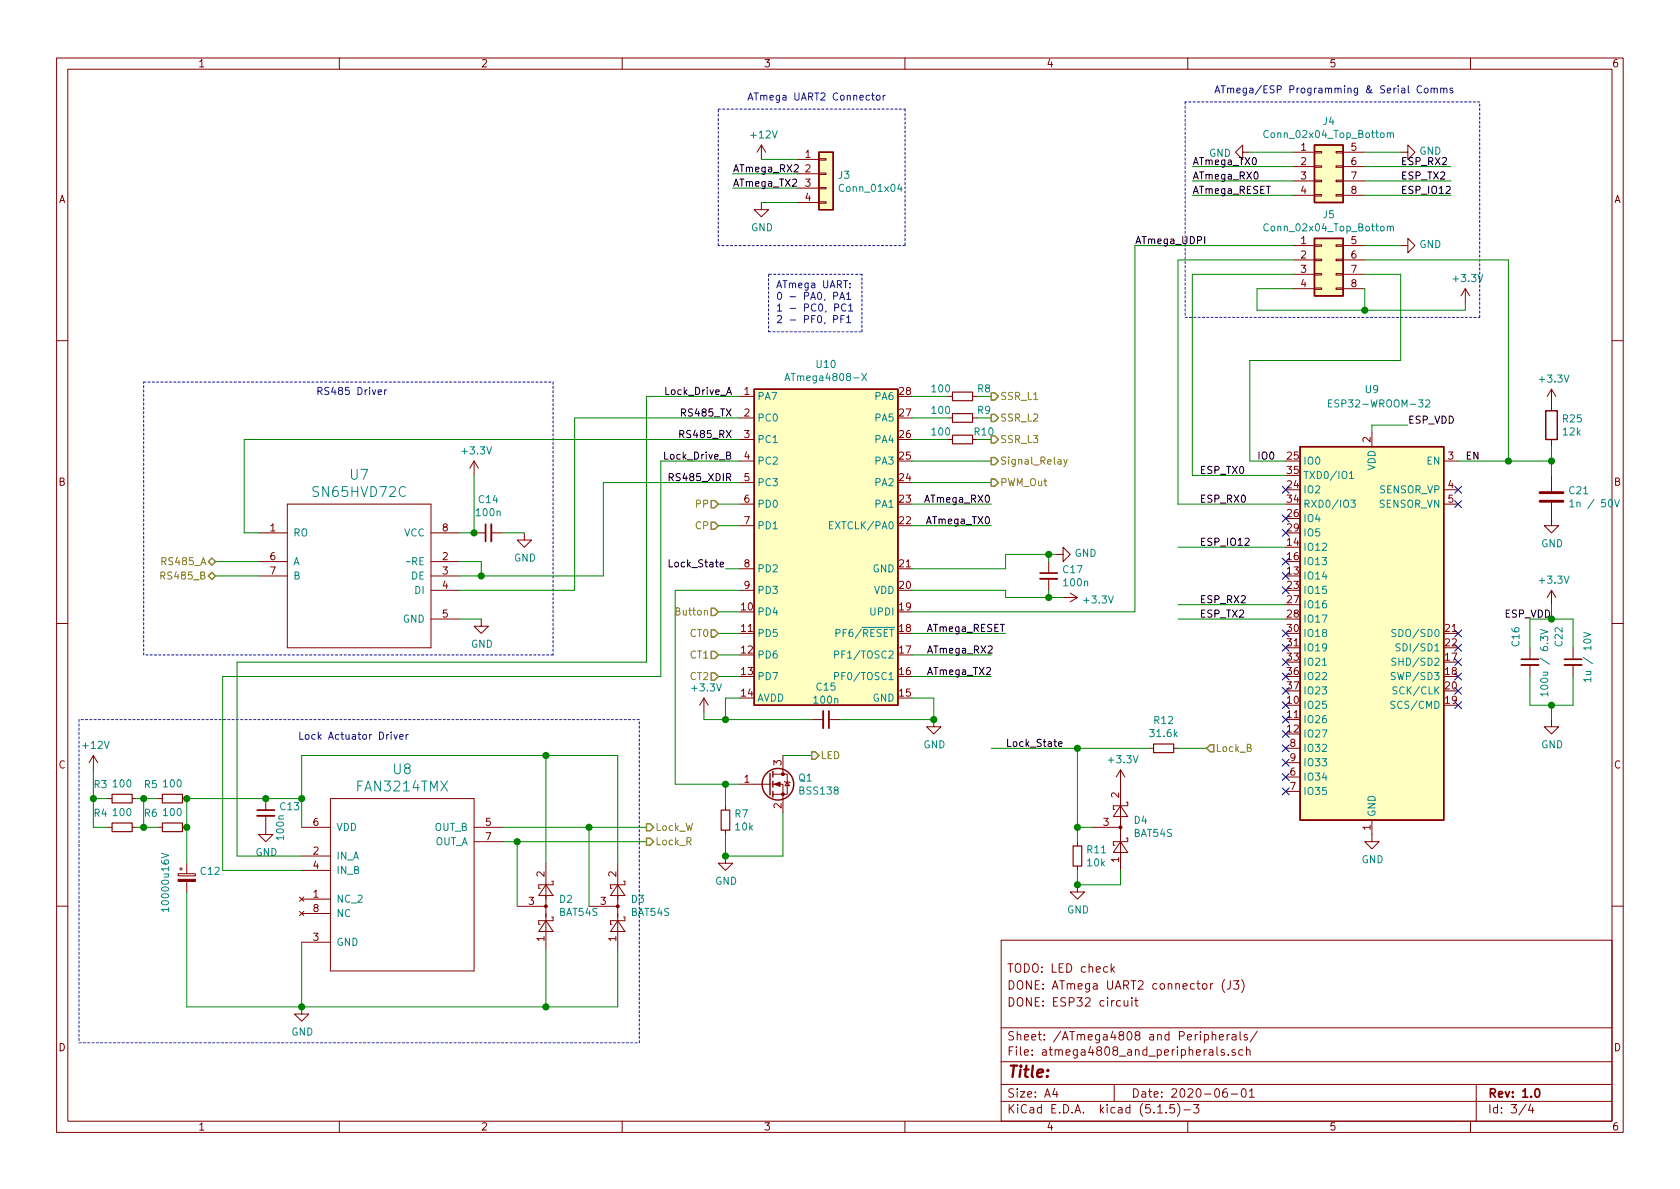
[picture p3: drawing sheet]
<svg xmlns="http://www.w3.org/2000/svg" width="297mm" height="210mm" viewBox="0 0 297 210" stroke-linecap="round" stroke-linejoin="round" font-family="sans-serif">
<g fill="none" stroke="#840000" stroke-width=".18">
<path d="M10 10.3h277v189.9h-277zM12 12.2h273v186.1h-273zM60 10.3v1.9M110 10.3v1.9M160 10.3v1.9M210 10.3v1.9M260 10.3v1.9M134.6 35.8v1.3h1.3l-1.3 1.2-1.3-1.2h1.3M134.6 25.6l-.7 1.3M134.6 25.6v2.6M134.6 25.6l.8 1.3M141 28.2h3.8"/>
<path d="M141 30.7h3.8M141 33.3h3.8M141 35.8h3.8M144.8 35.7h1.2v.2h-1.2zM144.8 33.1h1.2v.3h-1.2zM144.8 28.1h1.2v.2h-1.2zM144.8 30.6h1.2v.3h-1.2zM219.7 26.9v-1.3l-1.3 1.3 1.3 1.3v-1.3h1.3M228.6 26.9h3.8M228.6 29.5h3.8M228.6 32h3.8M228.6 34.5h3.8"/>
<path d="M232.4 34.4h1.3v.3h-1.3zM232.4 31.9h1.3v.2h-1.3zM232.4 26.8h1.3v.2h-1.3zM232.4 29.3h1.3v.3h-1.3zM236.2 34.4h1.3v.3h-1.3zM236.2 31.9h1.3v.2h-1.3zM236.2 26.8h1.3v.2h-1.3zM236.2 29.3h1.3v.3h-1.3zM237.5 26.9h3.8M237.5 29.5h3.8M237.5 32h3.8M237.5 34.5h3.8"/>
<path d="M247.6 26.9h1.3v-1.3l1.3 1.3-1.3 1.3v-1.3M228.6 43.4h3.8M228.6 46h3.8M228.6 48.5h3.8M228.6 51h3.8M232.4 50.9h1.3v.3h-1.3zM232.4 48.4h1.3v.2h-1.3zM232.4 43.3h1.3v.3h-1.3zM232.4 45.8h1.3v.3h-1.3zM236.2 50.9h1.3v.3h-1.3zM236.2 48.4h1.3v.2h-1.3zM236.2 43.3h1.3v.3h-1.3z"/>
<path d="M236.2 45.8h1.3v.3h-1.3zM237.5 43.4h3.8M237.5 46h3.8M237.5 48.5h3.8M237.5 51h3.8M247.6 43.4h1.3v-1.2l1.3 1.2-1.3 1.3v-1.3M259.1 51l-.8 1.3M259.1 51v2.6M259.1 51l.7 1.3M10 60.2h2M130.8 77.7h2.5M130.8 70.1h2.5"/>
<path d="M130.8 73.9h2.5M167.6 77.7h.8M167.6 70.1h.8M167.6 73.9h.8M172 77.7h.7M172 70.1h.7M172 73.9h.7M242.6 76.4v2.6M274.3 68.8v3.8M274.3 77.7v1.3M274.3 68.8l-.7 1.3M274.3 68.8l.8 1.3"/>
<path d="M285 60.2h2M45.7 94.2h5.1M45.7 99.3h5.1M50.8 89.1h25.4v25.4h-25.4zM76.2 94.2h5.1M76.2 99.3h5.1M83.8 81.5v2.6M83.8 94.2h2.1M83.8 81.5l-.7 1.3M83.8 81.5l.8 1.3M86.9 94.2h2M92.7 94.2v1.3h1.3l-1.3 1.3-1.3-1.3h1.3"/>
<path d="M130.8 89.1h2.5M130.8 81.5h2.5M130.8 85.3h2.5M130.8 93h2.5M185.4 99.3v2M186.7 98h1.3v-1.2l1.2 1.2-1.2 1.3v-1.3M255.3 89.1h2.5M255.3 81.5h2.5M255.3 86.6h2.5M274.3 88.9v4.1h1.3l-1.3 1.2-1.3-1.2h1.3M274.3 84.1v2.8M10 110.3h2"/>
<path d="M45.7 101.8h5.1M76.2 101.8h5.1M76.2 104.4h5.1M76.2 109.5h5.1M85.1 109.5v1.2h1.3l-1.3 1.3-1.3-1.3h1.3M130.8 104.4h2.5M130.8 100.6h2.5M185.4 102.4v2M188 105.7h2.5M189.2 104.9l1.3 .8M190.5 105.7l-1.3 .7M270.5 114.5v2.1"/>
<path d="M270.5 117.6v2M274.3 104.4v2.5M274.3 104.4l-.7 1.3M274.3 104.4l.8 1.3M278.1 114.5v2.1M278.1 117.6v2M285 110.3h2M16.5 133.6l-.8 1.3M16.5 133.6v2.5M16.5 133.6l.8 1.3M124.5 123.4l-.8 1.3M124.5 123.4v2.6"/>
<path d="M124.5 123.4l.7 1.3M130.8 138.7h5.3M136.7 138.7h1.7v5.1M136.7 136.9h2.5v3.6h-2.5M138.4 133.6v3.3M138.7 138.2l.1 .1h.8l.1 .1M139.2 138.3l.4 .6h-.8zM143.5 127.2h2M146.6 127.2h2M165.1 127.2v1.3h1.3l-1.3 1.3-1.3-1.3h1.3M198.1 136.1v17.8M198.1 136.1l-.7 1.3"/>
<path d="M198.1 136.1l.8 1.3M203.2 132.3h.8M207.5 132.3h.8M227.3 132.3h2.6M227.3 137.4h2.6M227.3 139.9h2.6M227.3 134.9h2.6M274.3 127.2v1.3h1.3l-1.3 1.3-1.3-1.3h1.3M19 141.2h.8M19 146.3h.8M23.4 141.2h.7M23.4 146.3h.7"/>
<path d="M27.9 141.2h.8M27.9 146.3h.8M31.5 154.5h3v.4h-3zM31.7 153.7h.6M32 153.4v.5M32.3 141.2h.7M32.3 146.3h.7M33 152.6v1.9M33 155.9v1.8M47 144.3v3.3h1.3l-1.3 1.2-1.3-1.2h1.3M47 141.2v2.1M53 158.6l.7 .8"/>
<path d="M53.3 159h5.1M53.3 151.4h5.1M53.3 153.9h5.1M53.3 146.3h5.1M53.7 158.6l-.7 .8M58.4 141.2h25.4v30.5h-25.4zM83.8 146.3h5.1M83.8 148.8h5.1M96.5 156.5l1.3 1.9h-2.6zM96.5 152.6v15.3M97.5 155.8h.3v.7h-2.6v.6h.3M109.2 156.5l1.3 1.9h-2.6z"/>
<path d="M109.2 152.6v15.3M110.2 155.8h.3v.7h-2.6v.6h.3M128.3 151.4v1.2h1.2l-1.2 1.3-1.3-1.3h1.3M128.3 142.5v.8M128.3 146.8v.8M190.5 156.5v1.2h1.3l-1.3 1.3-1.3-1.3h1.3M190.5 148.8v.8M190.5 153.2v.7M193 146.3h5.1M198.1 148.8l1.3 1.9h-2.6zM198.1 142.5l1.3 1.9h-2.6zM199.1 141.9h.3v.6h-2.6v.6h.3"/>
<path d="M199.1 148.2h.3v.6h-2.6v.7h.3M242.6 145v3.8h1.2l-1.2 1.3-1.3-1.3h1.3M10 160.2h2M53 161.2l.7 .7M53.3 178v1.3h1.3l-1.3 1.3-1.2-1.3h1.2M53.3 166.6h5.1M53.3 161.5h5.1M53.7 161.2l-.7 .7M91.4 160.3h5.1M96.5 162.8l1.3 1.9h-2.6zM97.5 162.2h.3v.6h-2.6v.6h.3M104.1 160.3h5.1"/>
<path d="M109.2 162.8l1.3 1.9h-2.6zM110.2 162.2h.3v.6h-2.6v.6h.3M177 166.3h108v32h-108zM196.5 170.4v1.5M196.6 171.4l.5 .5M197.1 170.9l-.6 .6M198.8 176.9v.8a.39 .39 0 0 0 .6 .1M199.4 176.9v1M200.1 176.4v.2M200.1 176.9v1M200.6 176.9h.6M200.8 176.4v1.3l.4 .2"/>
<path d="M216.5 173.2a1.71 1.71 0 0 0 0 2.3M217.5 173.4v1.1a.47 .47 0 0 1-.5 .4M218.1 173.4h.9l-.5 .6 .4 .1v.7l-.2 .1-.6-.1M219.5 173.2a1.71 1.71 0 0 1 0 2.3M285 160.2h2M60 198.3v1.9M110 198.3v1.9M160 198.3v1.9M177 194.8h108M177 191.8h108M177 187.8h108M177 181.8h108"/>
<path d="M186.5 192.5l-.4 1h1M186.8 193v1M197 191.8v3M204.7 196.8h.8M206.2 196.7v.1M207.6 195.3h-.7l-.1 .7 .2-.1 .5 .1 .2 .2-.1 .5-.2 .1-.6-.1M208.2 195.1a1.71 1.71 0 0 1 0 2.3M209.3 196.3h1.2M210 198.3v1.9M211 195.3h1l-.5 .6 .4 .1v.7l-.2 .1-.7-.1M214.3 183.1l.2-.2 .4 .1 .1 .9M214.3 182.4v1.5"/>
<path d="M215.2 185.1v1.3l.2 .2M215.6 183.4l.7-.1v-.3l-.5-.1-.2 .2 .1 .7h.6M216.5 185.7l-.4-.1-.2 .2 .1 .2 .5 .2v.3h-.6M216.9 192.5a.62 .62 0 0 0-.7 .7l.1 .7 .2 .1 .5-.1v-.5l-.1-.2-.4-.1-.3 .3M217 182.9v1M217.2 186.5v.1M217.4 182.9l-.3 .1-.1 .2M217.7 193.5h1.1M217.9 183h.6v.9M218.4 185.7a.37 .37 0 0 0-.6 .1l.1 .2 .5 .2 .1 .1-.3 .3-.4-.1M218.5 183.3l-.5 .1-.2 .2 .2 .3 .5-.1M219.3 182.4v1.3l.2 .2"/>
<path d="M219.6 192.7l.4-.2a.94 .94 0 0 1 0 1.5 .82 .82 0 0 1-.4-1.3zM219.7 185.7l-.4-.1-.3 .3 .1 .6 .2 .1 .4-.1M220.4 185.7a.37 .37 0 0 1 .6 .1v.8M220.4 185.1v1.5M220.5 183l-.3-.1-.2 .2v.3l.5 .1v.3h-.5M220.9 193l.4-.5v1.5M220.9 194h.9M222.3 182.3l-1.3 2M260 198.3v1.9M261 191.8v6.5M269.8 195.2l-1.2 2M270.6 195.2l-.3 1.1h.9"/>
<path d="M271 195.8v1"/>
</g>
<path d="M85.9 92.7v3.1M183.9 101.3h3M269 116.6h3M276.6 116.6h3.1M146.6 125.7v3.1M45.5 143.3h3M271.5 192.7l.2-.2a.81 .81 0 0 1 .6 .6 .81 .81 0 0 1-.3 .8l-.1 .1a.79 .79 0 0 1-.4-1.3z" fill="none" stroke="#840000" stroke-width=".3"/>
<path d="M168.4 77h3.6v1.5h-3.6zM168.4 69.3h3.6v1.6h-3.6zM168.4 73.1h3.6v1.6h-3.6zM204 131.6h3.5v1.5h-3.5zM19.8 145.5h3.6v1.6h-3.6zM19.8 140.5h3.6v1.5h-3.6zM28.7 140.5h3.6v1.5h-3.6zM28.7 145.5h3.6v1.6h-3.6zM127.5 143.3h1.5v3.5h-1.5zM189.7 149.6h1.6v3.6h-1.6z" fill="none" stroke="#840000" stroke-width=".2"/>
<g fill="#840000" stroke="#840000" stroke-width=".18">
<path d="M31.5 155.5h3v.4h-3z"/>
<path d="M136.9 138.7l1-.4v.8z"/>
<circle cx="96.5" cy="160.3" r=".25"/>
<circle cx="198.1" cy="146.3" r=".25"/>
<circle cx="138.4" cy="140.5" r=".25"/>
<circle cx="138.4" cy="136.9" r=".25"/>
<circle cx="109.2" cy="160.3" r=".25"/>
</g>
<g fill="none" stroke="#008484" stroke-width=".18">
<path d="M159 32.5l-.3 .9h.8M159.3 33v.9M224.2 23.2a.6 .6 0 0 0-.8 .4 .6 .6 0 0 0 .6 .7l.2-.1M224.2 39.7a.6 .6 0 0 0-.8 .4 .6 .6 0 0 0 .6 .7l.2-.1M245.3 23.6l.2-.1h.3v.8M245.3 23.5v.8M245.3 40v.8M245.8 23.7l.2-.2h.3l.1 .8M245.3 40.1l.2-.1 .3 .1v.7M245.8 40.2l.2-.2 .3 .1 .1 .7M138.8 67.3l.4-1.3 .4 1.3M138.9 66.9h.6"/>
<path d="M152.4 66l.8 1.3M153.2 66l-.8 1.3M234.9 71.3h.4M235.5 70.7h-.6v1.3h.6M252.1 70.8l.5-.1 .2 .4v.2l-.8 .7h.8M72.5 99.3l-.6 .1M146.7 92.9h.4M147.3 92.2h-.6v1.3h.6M238.6 83.7l.4-.3v1.2M238.6 84.6h.7M238.8 88.4h.8l-.4 .5 .4 .1-.1 .7h-.5l-.2-.1M277.5 88.7l.4-.3v1.2"/>
<path d="M277.5 89.6h.8M285.5 88.4l.4 1.2 .4-1.2M147.6 119.6l.6-.1v-.5l-.1-.1h-.5v1.3M147.6 115.8l.6-.1v-.5l-.1-.1h-.5v1.3M147.8 112l.7-.1v-.5l-.7-.1v1.3M233.8 117.6h.7M246.7 119l-.5-.1-.2 .1 .1 .5 .5 .2 .1 .3-.2 .2-.5-.1M246.8 116.5l-.5-.1-.2 .2 .1 .3 .6 .3v.3l-.2 .1h-.5M246.8 111.4l-.5-.1-.2 .3 .1 .3 .6 .2v.3l-.2 .2-.5-.1M247.5 113.9l-.4-.1-.2 .2v.3l.5 .3 .1 .3-.2 .2h-.5M272.4 111.3l1.3 .4-1.3 .4M280 111.8l1.3 .4-1.3 .4"/>
<path d="M281.3 119.8v.8M246.6 124.1l-.4-.1-.2 .1-.1 .3 .1 .2 .5 .1 .1 .3-.2 .3-.5-.1M247 121.5h-.5l-.2 .1 .1 .4 .5 .2 .1 .3-.2 .2h-.5M273.7 122.7h-1.3l.3 .4M273.7 122.4v.7M281.3 120.2h-1.3l.4 .4M28.5 150.9l1.3 .4-1.3 .4M29.8 160.8h-1.3l.4 .4M29.8 160.5v.7"/>
</g>
<path d="M86.9 92.7v3.1M183.9 102.4h3M269 117.6h3M276.6 117.6h3.1M145.5 125.7v3.1M45.5 144.3h3" fill="none" stroke="#840000" stroke-width=".33"/>
<g fill="none" stroke="#840000" stroke-width=".25">
<path d="M144.8 26.9h2.5v10.2h-2.5zM232.4 25.6h5.1v10.2h-5.1zM232.4 42.2h5.1v10.1h-5.1zM133.3 68.8h25.4v55.9h-25.4zM229.9 79h25.4v66h-25.4zM273.3 72.6h2v5.1h-2zM136.1 136.8v3.8M136.7 136.4v1M136.7 138.2v1M136.7 139.9v1.1"/>
<circle cx="137.5" cy="138.7" r="2.79"/>
</g>
<g fill="#ffffc2" stroke="#ffffc2" stroke-width=".18">
<path d="M144.8 26.9h2.5v10.2h-2.5z"/>
<path d="M229.9 79h25.4v66h-25.4z"/>
<path d="M232.4 25.6h5.1v10.2h-5.1z"/>
<path d="M232.4 42.2h5.1v10.1h-5.1z"/>
<path d="M133.3 68.8h25.4v55.9h-25.4z"/>
</g>
<path d="M272.3 88.6h4.1M272.3 87.1h4.1" fill="none" stroke="#840000" stroke-width=".51"/>
<g fill="none" stroke="#0000c2" stroke-width=".18" stroke-dasharray=".4 .4">
<path d="M127 19.3h33M160 19.3v24.1M209.5 18v38.1M261.6 18h-52.1M127 43.4v-24.1M135.9 58.7h16.5M135.9 48.5v10.2M152.4 58.7v-10.2M152.4 48.5h-16.5M160 43.4h-33M209.5 56.1h52.1M261.6 56.1v-38.1"/>
<path d="M25.4 67.6h72.4M97.8 67.6v48.2M25.4 115.8v-48.2M97.8 115.8h-72.4M14 127.2v57.2M113 127.2h-99M14 184.4h99M113 184.4v-57.2"/>
</g>
<g fill="none" stroke="#008400" stroke-width=".18">
<path d="M129.5 30.7h11.5M129.5 33.3h11.5M134.6 35.8h6.4M134.6 28.2h6.4M210.8 32h17.8M210.8 34.5h17.8M210.8 29.5h17.8M221 26.9h7.6M241.3 32h15.2M241.3 34.5h15.2M241.3 29.5h15.2M241.3 26.9h6.3"/>
<path d="M228.6 43.4h-27.9v64.8h-39.4M228.6 46h-20.3v43.1h19M228.6 48.5h-17.8v35.6h16.5M228.6 51h-6.4v3.9h36.9v-1.3M241.3 48.5h6.3v15.2h-26.6v17.8h6.3M241.3 46h25.4v35.5M241.3 43.4h6.3M241.3 51v3.9M130.8 70.1h-16.5v47h-72.4v34.3h11.4M130.8 73.9h-29.2v30.5h-20.3M130.8 77.7h-87.6v16.5h2.5M161.3 70.1h6.3"/>
<path d="M161.3 77.7h6.3M161.3 73.9h6.3M172.7 70.1h2.6M172.7 77.7h2.6M172.7 73.9h2.6M248.9 75.2h-6.3v1.2M274.3 79v5.1M38.1 99.3h7.6M81.3 99.3h3.8v2.5M83.8 84.1v10.1h-2.5M88.9 94.2h3.8M127 93h3.8"/>
<path d="M127 89.1h3.8M130.8 81.5h-14v38.1h-77.4v34.3h13.9M130.8 85.3h-24.1v16.5h-25.4M161.3 81.5h14M161.3 85.3h14M161.3 93h14M161.3 89.1h14M185.4 98v1.3M186.7 98h-8.9v2.6h-16.5M208.3 96.8h19M257.8 81.5h16.5M38.1 101.8h7.6"/>
<path d="M81.3 109.5h3.8M127 108.2h3.8M127 112h3.8M127 115.8h3.8M127 119.6h3.8M128.3 100.6h2.5M130.8 104.4h-11.4v34.3h11.4M161.3 112h16.5M161.3 115.8h14M161.3 119.6h14M161.3 104.4h16.5v1.3h10.2M185.4 104.4v1.3"/>
<path d="M208.3 109.5h19M208.3 106.9h19M270.5 114.5v-5h7.6v5M270.5 119.6v5.1h7.6v-5.1M274.3 106.9v2.6M16.5 136.1v10.2h2.5M96.5 133.6v19M124.5 126v1.2h19M128.3 138.7v3.8M130.8 123.4h-2.5v3.8M138.4 133.6h5.1M161.3 123.4h3.8v3.8h-16.5"/>
<path d="M175.3 132.3h27.9M190.5 132.3v16.5M208.3 132.3h5.1M274.3 124.7v2.5M16.5 141.2h2.5M24.1 146.3h3.8M24.1 141.2h3.8M25.4 141.2v5.1M33 157.7v20.3h76.2v-10.1M53.3 146.3v-12.7h55.9v19M53.3 141.2h-20.3v11.4M88.9 146.3h25.4"/>
<path d="M88.9 148.8h25.4M91.4 148.8v11.5M104.1 146.3v14M138.4 143.8v7.6h-10.1v-3.8M190.5 146.3h2.5M190.5 153.9v2.6h7.6v-2.6M53.3 166.6v11.4M96.5 167.9v10.1"/>
</g>
<g fill="none" stroke="#848400" stroke-width=".25">
<path d="M175.3 69.5h.6l.6 .6-.6 .6h-.6zM175.3 73.3h.6l.6 .6-.6 .6h-.6zM175.3 77.1h.6l.6 .6-.6 .7h-.6zM37.5 98.7l.6 .6-.6 .6-.7-.6zM125.7 92.3h.7l.6 .7-.6 .6h-.7zM125.7 88.5h.7l.6 .6-.6 .7h-.7zM175.3 80.9h.6l.6 .6-.6 .7h-.6zM175.3 84.7h.6l.6 .6-.6 .7h-.6zM36.8 101.8l.7-.6 .6 .6-.6 .7zM125.7 107.6h.7l.6 .6-.6 .6h-.7zM125.7 119h.7l.6 .6-.6 .7h-.7zM125.7 115.2h.7l.6 .6-.6 .7h-.7z"/>
<path d="M125.7 111.4h.7l.6 .6-.6 .6h-.7zM143.5 133h.6l.7 .6-.7 .6h-.6zM214 131.7h.6v1.3h-.6l-.6-.7zM114.3 148.2h.6l.7 .6-.7 .7h-.6zM114.3 145.7h.6l.7 .6-.7 .6h-.6z"/>
</g>
<path d="M188.1 81.2l.3 .9M188.7 81.2l-.4 1.2-.2 .1" fill="none" stroke="#848400" stroke-width=".18"/>
<path d="M120.2 76.8l.6-.1 .1-.2v-.3l-.2-.1h-.5v1.3M118.3 99v1.2h.6M118.3 84.4l.7-.1v-.4l-.7-.2v1.3M187.2 131.6l.6-.1-.1-.3h-.3l-.2 .1v.6h.5" fill="none" stroke="#000" stroke-width=".18"/>
<g fill="none" stroke="#0000c2" stroke-width=".18">
<path d="M154.1 16.9h.5M154.3 16.4v1.1l.3 .2M155.1 16.9h.3l.1 .1v.6l-.3 .1-.3-.2zM156.2 16.9v.8M156.5 16.9l-.3 .2M251.3 15.3a.6 .6 0 0 0-.8 .4 .6 .6 0 0 0 .6 .7l.2-.1M251.9 15.6h.3l.3 .2-.1 .6h-.3l-.3-.2zM253 15.7l.2-.1h.3l.1 .8M253 15.6v.8M253.6 15.8l.2-.2h.3v.8M254.7 15.7l.2-.1h.3l.1 .8M254.7 15.6v.8"/>
<path d="M255.3 15.8l.1-.2h.4v.8M256.8 15.6h-.3l-.1 .2v.1l.4 .2v.3h-.4M147.4 52.3l.7-.1v-.4l-.2-.1h-.5v1.3M147.4 56.5l.7-.1v-.5l-.2-.1h-.5v1.3M147.6 54.4l.6-.1v-.4l-.1-.2h-.5v1.3M148.5 53l.4-1.3 .4 1.3M148.6 52.6h.6M148.7 56.4h.4M149.3 55.8h-.6v1.3M149.6 53.9a.6 .6 0 0 0-.9 .4 .6 .6 0 0 0 .6 .7l.3-.1M149.7 52l.3-.3v1.3M149.7 56.2l.3-.4v1.3"/>
<path d="M149.7 53h.7M149.7 57.1h.7M150 54.1l.4-.4v1.3M150 55h.8M150.3 50.8v.1M150.3 50.1v.1M56.2 69.2l.6-.1 .1-.2v-.3l-.2-.1h-.5v1.3M56.5 69.2l.4 .6M53 129.5v1.2h.6M54 130l.2-.1h.3l.1 .2-.1 .6h-.3l-.2-.1zM71.8 129.9v.8M72.2 129.9l-.4 .2"/>
</g>
<g fill="#008400" stroke="#008400" stroke-width=".25">
<circle cx="33" cy="146.3" r=".51"/>
<circle cx="128.3" cy="151.4" r=".51"/>
<circle cx="128.3" cy="138.7" r=".51"/>
<circle cx="190.5" cy="132.3" r=".51"/>
<circle cx="190.5" cy="156.5" r=".51"/>
<circle cx="190.5" cy="146.3" r=".51"/>
<circle cx="96.5" cy="133.6" r=".51"/>
<circle cx="53.3" cy="141.2" r=".51"/>
<circle cx="104.1" cy="146.3" r=".51"/>
<circle cx="91.4" cy="148.8" r=".51"/>
<circle cx="96.5" cy="178" r=".51"/>
<circle cx="47" cy="141.2" r=".51"/>
<circle cx="53.3" cy="178" r=".51"/>
<circle cx="266.7" cy="81.5" r=".51"/>
<circle cx="33" cy="141.2" r=".51"/>
<circle cx="16.5" cy="141.2" r=".51"/>
<circle cx="25.4" cy="146.3" r=".51"/>
<circle cx="25.4" cy="141.2" r=".51"/>
<circle cx="85.1" cy="101.8" r=".51"/>
<circle cx="83.8" cy="94.2" r=".51"/>
<circle cx="128.3" cy="127.2" r=".51"/>
<circle cx="165.1" cy="127.2" r=".51"/>
<circle cx="185.4" cy="98" r=".51"/>
<circle cx="185.4" cy="105.7" r=".51"/>
<circle cx="274.3" cy="124.7" r=".51"/>
<circle cx="274.3" cy="81.5" r=".51"/>
<circle cx="241.3" cy="54.9" r=".51"/>
</g>
<g fill="none" stroke="#000084" stroke-width=".18">
<path d="M226.7 91.1l1.2 1.2M226.7 93.6l1.2 1.2M226.7 98.7l1.2 1.2M226.7 86l1.2 1.2M227.9 91.1l-1.2 1.2M227.9 93.6l-1.2 1.2M227.9 98.7l-1.2 1.2M227.9 86l-1.2 1.2M257.2 88.5l1.2 1.3M257.2 86l1.2 1.2M258.4 86l-1.2 1.2M258.4 88.5l-1.2 1.3"/>
<path d="M226.7 101.2l1.2 1.3M226.7 103.8l1.2 1.2M226.7 111.4l1.2 1.2M226.7 113.9l1.2 1.3M226.7 116.5l1.2 1.2M226.7 119l1.2 1.2M227.9 101.2l-1.2 1.3M227.9 103.8l-1.2 1.2M227.9 111.4l-1.2 1.2M227.9 113.9l-1.2 1.3M227.9 116.5l-1.2 1.2M227.9 119l-1.2 1.2"/>
<path d="M257.2 113.9l1.2 1.3M257.2 119l1.2 1.2M257.2 116.5l1.2 1.2M257.2 111.4l1.2 1.2M258.4 113.9l-1.2 1.3M258.4 119l-1.2 1.2M258.4 116.5l-1.2 1.2M258.4 111.4l-1.2 1.2M226.7 124.1l1.2 1.2M226.7 121.6l1.2 1.2M226.7 126.6l1.2 1.3M226.7 129.2l1.2 1.2"/>
<path d="M226.7 131.7l1.2 1.2M226.7 134.3l1.2 1.2M226.7 136.8l1.2 1.2M226.7 139.3l1.2 1.3M227.9 124.1l-1.2 1.2M227.9 121.6l-1.2 1.2M227.9 126.6l-1.2 1.3M227.9 129.2l-1.2 1.2M227.9 131.7l-1.2 1.2M227.9 134.3l-1.2 1.2M227.9 136.8l-1.2 1.2M227.9 139.3l-1.2 1.3"/>
<path d="M257.2 124.1l1.2 1.2M257.2 121.6l1.2 1.2M258.4 124.1l-1.2 1.2M258.4 121.6l-1.2 1.2"/>
</g>
<text font-size="2.8" fill="#840000" x="178" y="190.5">Title:</text>
<g font-size="2.4" fill="#008484">
<text x="55.7" y="87.9">SN65HVD72C</text>
<text x="62" y="84.8">U7</text>
<text x="69.6" y="136.9">U8</text>
<text x="63.3" y="139.9">FAN3214TMX</text>
</g>
<g font-size="2.1" fill="#840000">
<text x="178" y="172">TODO: LED check</text>
<text x="178" y="178">DONE: ESP32 circuit</text>
<text x="178" y="175">DONE: ATmega UART2 connector (J3)</text>
<text x="178" y="184">Sheet: /ATmega4808 and Peripherals/</text>
<text x="178" y="186.7">File: atmega4808_and_peripherals.sch</text>
<text x="178" y="196.9">KiCad E.D.A. kicad (5.1.5)-3</text>
<text x="178" y="194.1">Size: A4</text>
<text x="200" y="194.1">Date: 2020-06-01</text>
<text x="263" y="194.1">Rev: 1.0</text>
<text x="263" y="196.9">Id: 3/4</text>
</g>
<g font-size="1.8" fill="#840000">
<text x="35" y="11.9">1</text>
<text x="85" y="11.9">2</text>
<text x="135" y="11.9">3</text>
<text x="185" y="11.9">4</text>
<text x="235" y="11.9">5</text>
<text x="285" y="11.9">6</text>
<text x="142.4" y="27.9">1</text>
<text x="230" y="26.7">1</text>
<text x="230" y="29.2">2</text>
<text x="238.9" y="26.7">5</text>
<text x="238.9" y="29.2">6</text>
<text x="10.4" y="35.9">A</text>
<text x="142.4" y="30.5">2</text>
<text x="142.4" y="33">3</text>
<text x="142.4" y="35.6">4</text>
<text x="230" y="31.7">3</text>
<text x="230" y="34.3">4</text>
<text x="238.9" y="31.7">7</text>
<text x="238.9" y="34.3">8</text>
<text x="285.4" y="35.9">A</text>
<text x="230" y="43.2">1</text>
<text x="230" y="45.7">2</text>
<text x="238.9" y="43.2">5</text>
<text x="238.9" y="45.7">6</text>
<text x="230" y="48.3">3</text>
<text x="230" y="50.8">4</text>
<text x="238.9" y="48.3">7</text>
<text x="238.9" y="50.8">8</text>
<text x="131.6" y="69.8">1</text>
<text x="159.1" y="69.8">28</text>
<text x="131.6" y="73.7">2</text>
<text x="131.6" y="77.5">3</text>
<text x="159.1" y="77.5">26</text>
<text x="159.1" y="73.7">27</text>
<text x="131.6" y="81.3">4</text>
<text x="159.1" y="81.3">25</text>
<text x="227.6" y="81.3">25</text>
<text x="227.6" y="83.8">35</text>
<text x="242.3" y="78.2" transform="rotate(-90 242.3 78.2)">2</text>
<text x="256.1" y="81.3">3</text>
<text x="10.4" y="85.9">B</text>
<text x="131.6" y="85.1">5</text>
<text x="131.6" y="88.9">6</text>
<text x="159.1" y="88.9">23</text>
<text x="159.1" y="85.1">24</text>
<text x="227.6" y="86.4">24</text>
<text x="227.6" y="88.9">34</text>
<text x="256.1" y="86.4">4</text>
<text x="256.1" y="88.9">5</text>
<text x="285.4" y="85.9">B</text>
<text x="47.8" y="94">1</text>
<text x="78.3" y="94">8</text>
<text x="131.6" y="92.7">7</text>
<text x="159.1" y="92.7">22</text>
<text x="227.6" y="91.4">26</text>
<text x="227.6" y="94">29</text>
<text x="47.8" y="99.1">6</text>
<text x="47.8" y="101.6">7</text>
<text x="78.3" y="99.1">2</text>
<text x="78.3" y="101.6">3</text>
<text x="131.6" y="100.3">8</text>
<text x="159.1" y="100.3">21</text>
<text x="227.6" y="101.6">13</text>
<text x="227.6" y="96.5">14</text>
<text x="227.6" y="99.1">16</text>
<text x="78.3" y="104.1">4</text>
<text x="131.1" y="107.9">10</text>
<text x="131.6" y="104.1">9</text>
<text x="159.1" y="107.9">19</text>
<text x="159.1" y="104.1">20</text>
<text x="227.6" y="104.1">23</text>
<text x="227.6" y="106.7">27</text>
<text x="78.3" y="109.2">5</text>
<text x="131.1" y="111.8">11</text>
<text x="159.1" y="111.8">18</text>
<text x="227.6" y="109.2">28</text>
<text x="227.6" y="111.8">30</text>
<text x="255.6" y="111.8">21</text>
<text x="131.1" y="115.6">12</text>
<text x="131.1" y="119.4">13</text>
<text x="159.1" y="119.4">16</text>
<text x="159.1" y="115.6">17</text>
<text x="227.6" y="114.3">31</text>
<text x="227.6" y="116.8">33</text>
<text x="227.6" y="119.4">36</text>
<text x="255.6" y="116.8">17</text>
<text x="255.6" y="119.4">18</text>
<text x="255.6" y="114.3">22</text>
<text x="131.1" y="123.2">14</text>
<text x="159.1" y="123.2">15</text>
<text x="227.6" y="124.5">10</text>
<text x="227.6" y="121.9">37</text>
<text x="255.6" y="124.5">19</text>
<text x="255.6" y="121.9">20</text>
<text x="227.6" y="127">11</text>
<text x="227.6" y="129.5">12</text>
<text x="10.4" y="135.9">C</text>
<text x="138.2" y="135.4" transform="rotate(-90 138.2 135.4)">3</text>
<text x="228.1" y="137.2">6</text>
<text x="228.1" y="132.1">8</text>
<text x="228.1" y="134.6">9</text>
<text x="285.4" y="135.9">C</text>
<text x="131.6" y="138.4">1</text>
<text x="138.2" y="143" transform="rotate(-90 138.2 143)">2</text>
<text x="197.9" y="141.1" transform="rotate(-90 197.9 141.1)">2</text>
<text x="228.1" y="139.7">7</text>
<text x="55.4" y="146">6</text>
<text x="85.9" y="146">5</text>
<text x="85.9" y="148.6">7</text>
<text x="195.1" y="146">3</text>
<text x="242.3" y="146.8" transform="rotate(-90 242.3 146.8)">1</text>
<text x="55.4" y="151.1">2</text>
<text x="55.4" y="153.7">4</text>
<text x="96.3" y="155" transform="rotate(-90 96.3 155)">2</text>
<text x="109" y="155" transform="rotate(-90 109 155)">2</text>
<text x="197.9" y="152.5" transform="rotate(-90 197.9 152.5)">1</text>
<text x="55.4" y="158.7">1</text>
<text x="55.4" y="161.3">8</text>
<text x="93.5" y="160">3</text>
<text x="106.2" y="160">3</text>
<text x="55.4" y="166.4">3</text>
<text x="96.3" y="166.5" transform="rotate(-90 96.3 166.5)">1</text>
<text x="109" y="166.5" transform="rotate(-90 109 166.5)">1</text>
<text x="10.4" y="185.9">D</text>
<text x="285.4" y="185.9">D</text>
<text x="35" y="199.9">1</text>
<text x="85" y="199.9">2</text>
<text x="135" y="199.9">3</text>
<text x="185" y="199.9">4</text>
<text x="235" y="199.9">5</text>
<text x="285" y="199.9">6</text>
</g>
<g font-size="1.8" fill="#0000c2">
<text x="132.1" y="17.8">ATmega UART2 Connector</text>
<text x="214.6" y="16.5">ATmega/ESP Programming &amp; Serial Comms</text>
<text x="137.2" y="51">ATmega UART:</text>
<text x="137.2" y="53">0 - PA0, PA1</text>
<text x="137.2" y="55.1">1 - PC0, PC1</text>
<text x="137.2" y="57.1">2 - PF0, PF1</text>
<text x="57.6" y="69.8">RS485 Driver</text>
<text x="54.9" y="130.8">Lock Actuator Driver</text>
</g>
<g font-size="1.8" fill="#008484">
<text x="234" y="22.1">J4</text>
<text x="132.9" y="24.5">+12V</text>
<text x="213.8" y="27.7">GND</text>
<text x="224.1" y="24.4">Conn_02x04_Top_Bottom</text>
<text x="251" y="27.4">GND</text>
<text x="148.3" y="31.6">J3</text>
<text x="148.7" y="33.9">Conn_01x04</text>
<text x="132.8" y="40.9">GND</text>
<text x="224.1" y="40.9">Conn_02x04_Top_Bottom</text>
<text x="234" y="38.6">J5</text>
<text x="251" y="43.9">GND</text>
<text x="257.1" y="49.9">+3.3V</text>
<text x="144.4" y="65.1">U10</text>
<text x="133.9" y="70.7">PA7</text>
<text x="139.7" y="67.4">ATmega4808-X</text>
<text x="154.8" y="70.7">PA6</text>
<text x="164.9" y="69.4">100</text>
<text x="172.9" y="69.4">R8</text>
<text x="241.5" y="69.5">U9</text>
<text x="272.4" y="67.7">+3.3V</text>
<text x="133.9" y="74.5">PC0</text>
<text x="154.8" y="74.5">PA5</text>
<text x="164.9" y="77">100</text>
<text x="164.9" y="73.2">100</text>
<text x="172.3" y="77">R10</text>
<text x="172.9" y="73.2">R9</text>
<text x="235.9" y="72.1">ESP32-WROOM-32</text>
<text x="276.4" y="74.7">R25</text>
<text x="276.4" y="77">12k</text>
<text x="81.9" y="80.4">+3.3V</text>
<text x="133.9" y="78.4">PC1</text>
<text x="133.9" y="82.2">PC2</text>
<text x="154.8" y="82.2">PA3</text>
<text x="154.8" y="78.4">PA4</text>
<text x="230.4" y="82.2">IO0</text>
<text x="243.2" y="83.2" transform="rotate(-90 243.2 83.2)">VDD</text>
<text x="252.3" y="82.2">EN</text>
<text x="84.7" y="89">C14</text>
<text x="133.9" y="86">PC3</text>
<text x="133.9" y="89.8">PD0</text>
<text x="154.8" y="89.8">PA1</text>
<text x="154.8" y="86">PA2</text>
<text x="230.4" y="87.2">IO2</text>
<text x="230.4" y="89.8">RXD0/IO3</text>
<text x="230.4" y="84.7">TXD0/IO1</text>
<text x="243.8" y="89.8">SENSOR_VN</text>
<text x="243.9" y="87.2">SENSOR_VP</text>
<text x="277.5" y="87.4">C21</text>
<text x="278.6" y="89.7">1n / 50V</text>
<text x="51.8" y="94.9">RO</text>
<text x="71.5" y="94.9">VCC</text>
<text x="84.4" y="91.3">100n</text>
<text x="133.9" y="93.6">PD1</text>
<text x="147.2" y="93.6">EXTCLK/PA0</text>
<text x="230.4" y="92.3">IO4</text>
<text x="230.4" y="94.9">IO5</text>
<text x="51.8" y="99.9">A</text>
<text x="72.7" y="99.9">RE</text>
<text x="90.9" y="99.3">GND</text>
<text x="133.9" y="101.2">PD2</text>
<text x="154.3" y="101.2">GND</text>
<text x="188" y="101.4">C17</text>
<text x="190" y="98.5">GND</text>
<text x="230.4" y="97.4">IO12</text>
<text x="230.4" y="99.9">IO13</text>
<text x="272.5" y="96.8">GND</text>
<text x="51.8" y="102.5">B</text>
<text x="72.7" y="102.5">DE</text>
<text x="73.4" y="105">DI</text>
<text x="133.9" y="105">PD3</text>
<text x="154.5" y="105">VDD</text>
<text x="188.2" y="103.7">100n</text>
<text x="191.8" y="106.7">+3.3V</text>
<text x="230.4" y="102.5">IO14</text>
<text x="230.4" y="105">IO15</text>
<text x="230.4" y="107.6">IO16</text>
<text x="272.4" y="103.2">+3.3V</text>
<text x="71.2" y="110.1">GND</text>
<text x="133.9" y="108.8">PD4</text>
<text x="133.9" y="112.6">PD5</text>
<text x="148.6" y="112.6">PF6/RESET</text>
<text x="154" y="108.8">UPDI</text>
<text x="230.4" y="110.1">IO17</text>
<text x="230.4" y="112.6">IO18</text>
<text x="247" y="112.6">SDO/SD0</text>
<text x="83.3" y="114.5">GND</text>
<text x="133.9" y="116.5">PD6</text>
<text x="148.6" y="116.5">PF1/TOSC2</text>
<text x="230.4" y="115.2">IO19</text>
<text x="230.4" y="117.7">IO21</text>
<text x="247.1" y="117.7">SHD/SD2</text>
<text x="247.9" y="115.2">SDI/SD1</text>
<text x="268.7" y="114.2" transform="rotate(-90 268.7 114.2)">C16</text>
<text x="276.3" y="114.2" transform="rotate(-90 276.3 114.2)">C22</text>
<text x="281.4" y="119.6" transform="rotate(-90 281.4 119.6)">1u / 10V</text>
<text x="122.5" y="122.3">+3.3V</text>
<text x="133.9" y="120.3">PD7</text>
<text x="133.9" y="124.1">AVDD</text>
<text x="144" y="124.4">100n</text>
<text x="144.4" y="122.1">C15</text>
<text x="148.6" y="120.3">PF0/TOSC1</text>
<text x="154.3" y="124.1">GND</text>
<text x="230.4" y="125.3">IO25</text>
<text x="230.4" y="120.3">IO22</text>
<text x="230.4" y="122.8">IO23</text>
<text x="246.6" y="125.3">SCS/CMD</text>
<text x="246.8" y="120.3">SWP/SD3</text>
<text x="246.9" y="122.8">SCK/CLK</text>
<text x="273.7" y="121.8" transform="rotate(-90 273.7 121.8)">100u / 6.3V</text>
<text x="203.5" y="130.3">31.6k</text>
<text x="204.1" y="128">R12</text>
<text x="230.4" y="127.9">IO26</text>
<text x="230.4" y="130.4">IO27</text>
<text x="14.8" y="132.4">+12V</text>
<text x="163.3" y="132.3">GND</text>
<text x="196.2" y="135">+3.3V</text>
<text x="230.4" y="133">IO32</text>
<text x="230.4" y="135.5">IO33</text>
<text x="272.5" y="132.3">GND</text>
<text x="16.7" y="139.4">R3</text>
<text x="20.1" y="139.2">100</text>
<text x="25.6" y="139.4">R5</text>
<text x="29" y="139.2">100</text>
<text x="49.6" y="143.3">C13</text>
<text x="141.2" y="138.2">Q1</text>
<text x="141.5" y="140.5">BSS138</text>
<text x="230.4" y="138">IO34</text>
<text x="230.4" y="140.6">IO35</text>
<text x="16.7" y="144.4">R4</text>
<text x="20.1" y="144.3">100</text>
<text x="25.6" y="144.4">R6</text>
<text x="29" y="144.3">100</text>
<text x="50.2" y="148.4" transform="rotate(-90 50.2 148.4)">100n</text>
<text x="59.4" y="146.9">VDD</text>
<text x="76.8" y="146.9">OUT_B</text>
<text x="76.8" y="149.5">OUT_A</text>
<text x="130" y="144.5">R7</text>
<text x="130.1" y="146.9">10k</text>
<text x="200.5" y="148">BAT54S</text>
<text x="200.6" y="145.7">D4</text>
<text x="243.2" y="144.5" transform="rotate(-90 243.2 144.5)">GND</text>
<text x="35.5" y="154.7">C12</text>
<text x="45.2" y="151.4">GND</text>
<text x="59.4" y="152">IN_A</text>
<text x="59.4" y="154.6">IN_B</text>
<text x="192.3" y="150.9">R11</text>
<text x="192.3" y="153.2">10k</text>
<text x="240.7" y="152.6">GND</text>
<text x="29.9" y="160.7" transform="rotate(-90 29.9 160.7)">10000u16V</text>
<text x="59.4" y="159.6">NC_2</text>
<text x="98.9" y="162">BAT54S</text>
<text x="99" y="159.7">D2</text>
<text x="111.6" y="162">BAT54S</text>
<text x="111.7" y="159.7">D3</text>
<text x="126.4" y="156.5">GND</text>
<text x="188.7" y="161.5">GND</text>
<text x="59.4" y="167.3">GND</text>
<text x="59.4" y="162.2">NC</text>
<text x="51.5" y="183.1">GND</text>
</g>
<g font-size="1.8">
<text x="210.8" y="29.2">ATmega_TX0</text>
<text x="247.6" y="29.2">ESP_RX2</text>
<text x="129.5" y="33">ATmega_TX2</text>
<text x="129.5" y="30.5">ATmega_RX2</text>
<text x="210.8" y="34.3">ATmega_RESET</text>
<text x="210.8" y="31.7">ATmega_RX0</text>
<text x="247.6" y="31.7">ESP_TX2</text>
<text x="247.6" y="34.3">ESP_IO12</text>
<text x="200.7" y="43.2">ATmega_UDPI</text>
<text x="117.8" y="69.8">Lock_Drive_A</text>
<text x="120.7" y="77.5">RS485_RX</text>
<text x="120.9" y="73.7">RS485_TX</text>
<text x="248.9" y="74.9">ESP_VDD</text>
<text x="117.8" y="81.3">Lock_Drive_B</text>
<text x="212.1" y="83.8">ESP_TX0</text>
<text x="222.2" y="81.3">IO0</text>
<text x="259.1" y="81.3">EN</text>
<text x="118.9" y="85.1">RS485_XDIR</text>
<text x="163.9" y="88.9">ATmega_RX0</text>
<text x="212.1" y="88.9">ESP_RX0</text>
<text x="164.1" y="92.7">ATmega_TX0</text>
<text x="118.8" y="100.3">Lock_State</text>
<text x="212.1" y="96.5">ESP_IO12</text>
<text x="212.1" y="106.7">ESP_RX2</text>
<text x="163.9" y="111.8">ATmega_RESET</text>
<text x="212.1" y="109.2">ESP_TX2</text>
<text x="163.8" y="119.4">ATmega_TX2</text>
<text x="163.8" y="115.6">ATmega_RX2</text>
<text x="177.8" y="132.1">Lock_State</text>
</g>
<g font-size="1.8" fill="#848400">
<text x="176.8" y="70.7">SSR_L1</text>
<text x="176.8" y="74.5">SSR_L2</text>
<text x="176.8" y="78.4">SSR_L3</text>
<text x="176.8" y="82.2">Signal_Relay</text>
<text x="123.1" y="89.8">PP</text>
<text x="176.8" y="86">PWM_Out</text>
<text x="123" y="93.6">CP</text>
<text x="28.9" y="99.9">RS485_A</text>
<text x="28.9" y="102.5">RS485_B</text>
<text x="119.8" y="108.8">Button</text>
<text x="122.1" y="112.6">CT0</text>
<text x="122.1" y="116.5">CT1</text>
<text x="122.1" y="120.3">CT2</text>
<text x="145" y="134.2">LED</text>
<text x="214.9" y="133">Lock_B</text>
<text x="115.8" y="149.5">Lock_R</text>
<text x="115.8" y="146.9">Lock_W</text>
</g>
<text font-size="1.8" fill="#008400" x="266.1" y="109.2">ESP_VDD</text>
</svg>
